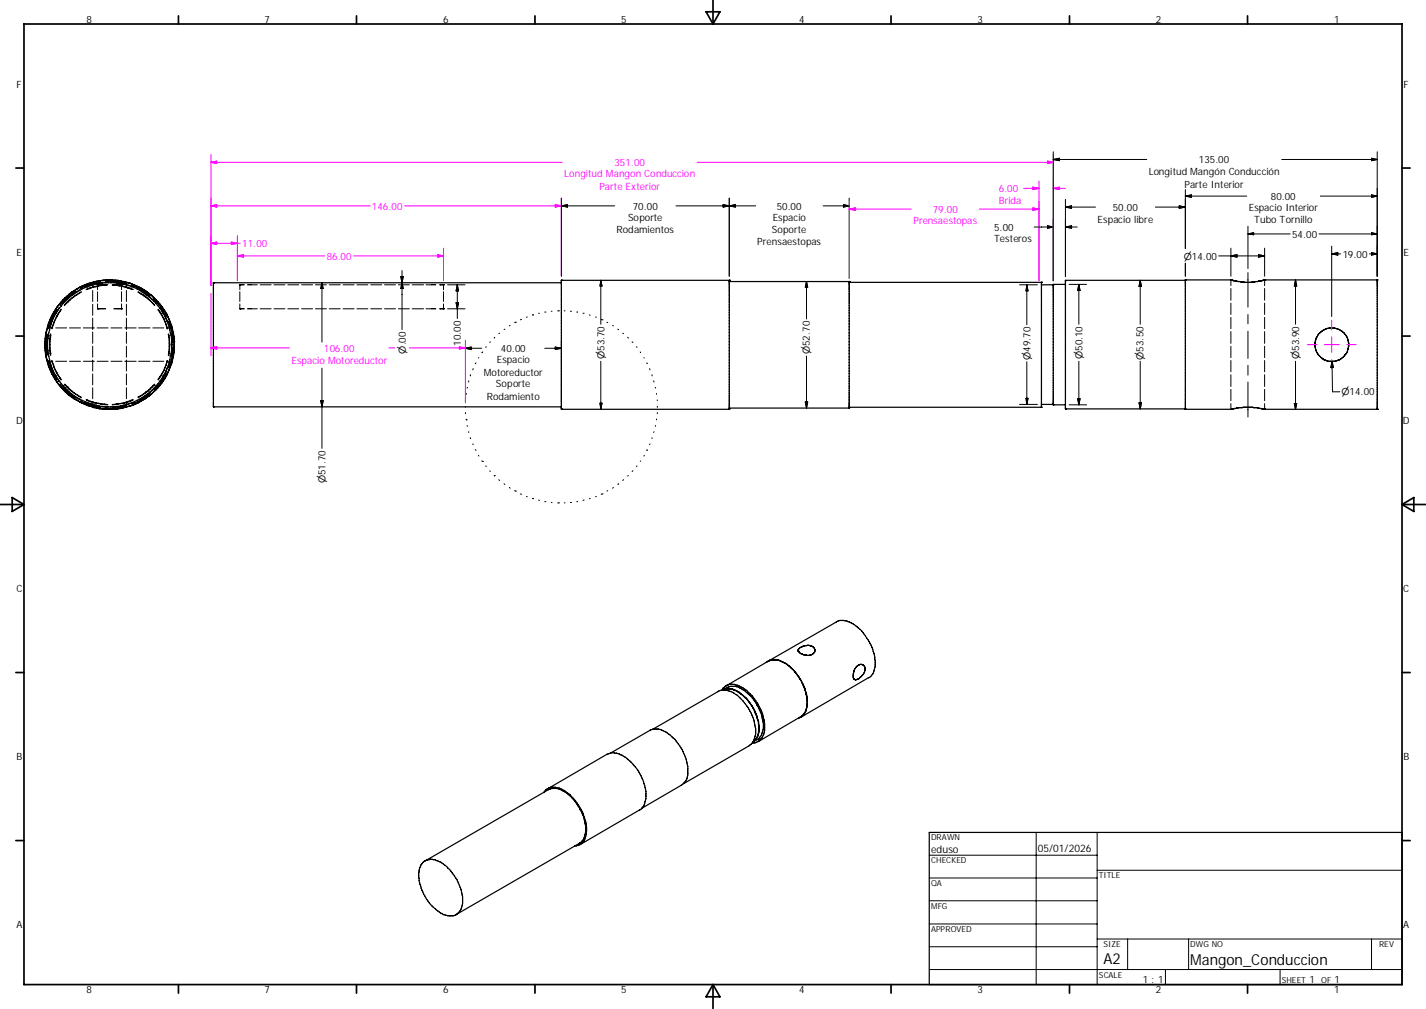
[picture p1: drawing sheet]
<svg xmlns="http://www.w3.org/2000/svg" width="297mm" height="210mm" viewBox="0 0 297 210" stroke-linecap="round" stroke-linejoin="round" font-family="sans-serif">
<g fill="none" stroke="#000" stroke-width=".21">
<path d="M219.4 33.2l1.2-.3v.5zM219.4 31.6v26.8M238.8 33.2h-19.4M246.9 39.5v12.2M285.7 32.9l1.2 .3-1.2 .2zM286.9 33.2h-19.9M286.9 31.6v25.9M16.7 59.9h.1M19.3 58.8v1.1M20.3 59.3h.1M20.3 59.3v1M20.9 58.5l-2.4 .6-1.8 .8"/>
<path d="M20.9 58.8l-1.7 .2-2.4 1M21.6 59.3l-1.2 .1-2.5 .8M22 58.4a12.1 12.1 0 0 1 4.4 .4M22 58.6h1.6l2.7 .4M22.3 59.3h.1M22.3 59.4l-2.9 .4-1.5 .5M22.3 59.3h-2M22.3 58.8h-1l-1.3 .2-2.3 .8M23.4 59.4h.8l1.2 .2 2.3 .7M23.4 59.3h1.9M23.5 58.8h.9l1.3 .2 2.2 .8M24 59.3a11.5 11.5 0 0 1 3.8 .9"/>
<path d="M25.3 59.3h.1M25.3 59.3v1M26.3 58.8v1.1M27.4 59.4l2.2 1.1 1.6 1.1M27.5 59.2a10.1 10.1 0 0 1 3.8 2.3M50 59.3h.1M50 59.3h.7M50 59.3v1M50.7 59.3h.1M51.6 59.3h2M54.2 59.3h2.3M57.1 59.3h2.3"/>
<path d="M59.9 59.3h2.3M62.8 59.3h2.3M65.7 59.3h2.3M67.1 58.8v12.4M67.1 58.8l.2 1.2h-.5zM68.6 59.3h2.3M71.5 59.3h2.2M74.3 59.3h2.3M77.2 59.3h2.3M80.1 59.3h2.3M83 59.3h2.3M83.5 57.6h.5l-.3 1.2z"/>
<path d="M83.7 56.3v12.3M83.7 58.8l.3 1.2h-.5zM85.9 59.3h2.3M88.7 59.3h2.1M91.6 59.3h.1M91.6 59.3h.8M92.4 59.3h.1M92.4 59.3v1M93.2 59.3h3.7M95.2 59.3l.1 7M95.3 59.3l.2 1.2h-.5zM116.9 41.2v16.3"/>
<path d="M116.9 42.8h11.1M116.9 42.8l1.3-.2v.5zM125.1 58.3v9.2M125.1 58.3l.3 1.2h-.4zM140.8 42.8h16.6M150.6 42.6l2.6 .5v-.5l-2.6 .5zM151.9 41.2v16.3M168 58.6v7.8M168 58.6l.2 1.2h-.5zM175.7 42.6l1.2 .2-1.2 .3zM176.9 41.2v16.7M176.9 42.8h-5.5"/>
<path d="M212.3 59.3h3.8M213.9 59.3v8.3M213.9 59.3l.2 1.2h-.4zM215.4 47.2h4M218.2 47l1.2 .2-1.2 .3zM221.9 43.1h6.3M221.9 41.5v16.1M221.9 47.2l1.3-.2v.5zM221.9 43.1l1.3-.3v.5zM222.7 59.2h3.6M224.4 47.2h-2.5M224.7 59.2l.3 1.3h-.5z"/>
<path d="M224.7 59.2v8.3M237.5 58.3l.2 1.3h-.5zM237.5 58.3v9.2M245.6 42.8l1.3 .3-1.3 .2zM246.9 40.8l1.3-.2v.5zM246.9 43.1h-6.3M246.9 54.8v2.7M256.4 58.3v1.1M256.4 51.6v5.9M256.4 53.3l1.2-.3v.5zM259.7 40.8h-12.8M259.9 48.7l1.2-.3v.5z"/>
<path d="M259.9 56.7v7.2M259.9 48.7h8.8M259.9 47.1v8.8M262.1 53l1.3 .3-1.3 .2zM263.4 58.3v1.1M263.4 51.6v5.9M263.4 53.3h-9.6M269.8 58.3l.3 1.2h-.5zM269.8 58.3v9.2M277.4 52.8h1.8M277.4 51.2v14.7M277.4 52.8l1.2-.2v.5z"/>
<path d="M285.7 40.6l1.2 .2-1.2 .3zM285.7 48.4l1.2 .3-1.2 .2zM285.7 52.6l1.2 .2-1.2 .3zM286.9 48.7h-12.2M286.9 40.8h-11.9M286.9 52.8h-1.7M9.7 69.5l-.2 1.6 .2 2.8M9.8 68.2h1.2M9.8 75.2h1.2M9.8 69.5l-.1 1.6 .1 2.8M9.9 75a9.2 9.2 0 0 0 1.7 4l.1 .2M10.1 69.4l-.3 1.7v1.3l.3 1.7"/>
<path d="M10.1 75a11.8 11.8 0 0 0 1.8 4M10.3 75.2a11.6 11.6 0 0 0 2 4.2M10.5 69.5a10.6 10.6 0 0 0-.1 4.1l.1 .3M10.6 69.5v.3a10.6 10.6 0 0 0 0 4.1M10.8 75.1l1 2.5 .9 1.5M10.8 75a11.9 11.9 0 0 0 2 4M11.6 68.2h2.3M11.6 75.2h2.3M11.7 64.3l-1.5 3-.3 1.1M11.9 64.4l-1.1 1.8-.7 2.2M12.3 64.1h.1M12.3 79.4h.1"/>
<path d="M12.3 64.1l-1.3 2.1-.7 2M12.5 63.5h.1M12.5 79.9h.1M12.5 79.9l.5 .5a10.6 10.6 0 0 0 2.7 2.4M12.7 64.3a13.9 13.9 0 0 0-1.9 4.1M12.8 64.4a11.9 11.9 0 0 0-2 4M13.5 79.9l2 1.9 1.4 .8M14.5 68.2h2.3M14.5 75.2h2.3M15.7 60.5l-1.6 1.1-1.7 1.8M15.7 60.6l-1 .7-2.2 2.2M16.7 60.3l-.2 .1a11.3 11.3 0 0 0-3.5 2.8"/>
<path d="M16.9 60.8a10.8 10.8 0 0 0-3.4 2.8M16.9 60.7l-.5 .3a9.2 9.2 0 0 0-3 2.5M17.4 68.2h2.2M17.4 75.2h2.2M19.3 60.5v2.2M19.3 63.3v2.3M19.3 66.2v2.4M19.3 69.1v2.4M19.3 72.1v2.2M19.3 74.9v2.3M19.3 77.8v2.3M20.2 68.2h2.3"/>
<path d="M20.2 75.2h2.3M20.3 64.3h.1M20.3 64.3h1.7M20.3 60.7v2M20.3 63.2v1.1M23.1 68.2h2.3M23.1 75.2h2.3M23.7 64.3h1.6M25.3 64.3h.1M25.3 60.7v2M25.3 63.2v1.1M26 68.2h2.4"/>
<path d="M26 75.2h2.4M26.3 60.5v2.2M26.3 63.3v2.3M26.3 66.2v2.4M26.3 69.1v2.4M26.3 72.1v2.2M26.3 74.9v2.3M26.3 77.8v2.3M28.7 60.8l1.7 1.1 1.8 1.7M28.8 60.7l.5 .3a8.3 8.3 0 0 1 3 2.5M28.9 68.2h2.3M28.9 75.2h2.3"/>
<path d="M29 60.3l1.7 1.1 2 1.8M31.8 68.2h2.3M31.8 75.2h2.3M32.1 62.3v.1a11.5 11.5 0 0 1 2.5 3.5M32.2 79.9l-1.3 1.3-2.2 1.4M32.2 62.1l1.9 2.4 .7 1.3M32.9 64.4l1.3 2.2 .6 1.8M32.9 64.3a9.6 9.6 0 0 1 2 4.1M33.4 64.1h.1M33.4 79.4h.1M33.4 64.1l1.2 2.1 .8 2M34.6 77.6l-1.2 2.1-1.3 1.4"/>
<path d="M34.7 68.2h1.1M34.7 75.2h1.1M34.8 68.4h.1M34.8 75v.1a10.8 10.8 0 0 1-1.9 3.9M34.8 77.6l-.7 1.4-1.9 2.3M34.9 75.1a10 10 0 0 1-2 4M35.1 73.9h.1M35.1 69.5v.1a11.5 11.5 0 0 1 0 4.3M35.1 66.9l.6 2 .3 2.3M35.1 69.5a9.7 9.7 0 0 1 0 4.4M35.2 66.8l.8 2.4 .2 1.9M35.4 75.2a12.3 12.3 0 0 1-2 4.2"/>
<path d="M35.6 69.4a10.8 10.8 0 0 1 0 4.7M36 72.3l-.3 2.3-.6 1.9M36.2 71.1h.1M36.2 72.3l-.2 2-.8 2.3M50 64.3h.1M50 64.3h.7M50 60.7v2M50 63.2v1.1M50.7 64.3h.1M51.6 64.3h2M54.2 64.3h2.3M57.1 64.3h2.3"/>
<path d="M59.9 64.3h2.3M62.8 64.3h2.3M65.7 64.3h2.3M67.1 76.6v16.7M68.6 64.3h2.3M71.5 64.3h2.2M74.3 64.3h2.3M77.2 64.3h2.3M80.1 64.3h2.3M83 64.3h2.3M85.9 64.3h2.3M88.7 64.3h2.1"/>
<path d="M91.6 64.3h.1M91.6 64.3h.8M92.4 64.3h.1M92.4 60.7v2M92.4 63.2v1.1M93.2 64.3h3.7M95 63h.5l-.3 1.3zM96.9 72.5h3.4M96.9 70.9v12.9M96.9 72.5l1.2-.3v.5zM97.6 79.2v.3M98 78v.2"/>
<path d="M98.6 76.7l-.1 .3M99.1 75.5l-.1 .2M99.7 74.4v.1M100.5 73.2l-.2 .2M101.3 72.1l-.1 .2M102.1 71.1l-.1 .2M103 70.2v.2M104.1 69.3l-.2 .1M105.2 68.5l-.2 .1M106.3 67.7l-.2 .1M107.4 67.1h.1M107.4 67.1h-.2"/>
<path d="M108.6 66.5h-.2M109.8 66h-.2M110.9 65.5h.1M110.9 65.5h.2M112.2 65.2h.2M113.5 64.9h.2M114.8 64.8h.2M115.7 72.2l1.2 .3-1.2 .2zM116.2 64.7h.1M116.3 64.7h.1M116.9 70.9v12.9M116.9 72.5h-3.4"/>
<path d="M117.5 64.7h.2M118.8 64.8h.2M120.1 64.9h.2M121.4 65.2h.3M122.8 65.5l.1 .1M124 66h.2M125.1 75.2v10M125.2 66.5h.2M125.4 66.5h.1M126.4 67.1h.2M127.6 67.7l.2 .1M128.7 68.5l.2 .1"/>
<path d="M129.7 69.3l.2 .1M130.7 70.2l.2 .2M131.7 71.1l.1 .2M132.6 72.1l.1 .2M133.3 73.2l.1 .2M134.1 74.4l.1 .1M134.7 75.5l.1 .2M135.3 76.7l.1 .3M135.8 78v.2M136.1 79.2l.1 .3M168 74.1v10.8M213.9 75.3v8.9"/>
<path d="M224.7 75.2v9M237.5 75.2v9.9M256.4 60v2.5M256.4 63.1v2.3M256.4 66v2.4M256.4 69v2.5M256.4 72.1v2.3M256.4 75v2.4M256.4 78v2.4M259.9 65.4v2M259.9 68.9v5.7M259.9 76v2.1"/>
<path d="M259.9 79.5v7.3M263.4 60v2.5M263.4 63.1v2.3M263.4 66v2.4M263.4 69v2.5M263.4 72.1v2.3M263.4 75v2.4M263.4 78v2.4M269.8 75.2v10M277.5 75.2v6.3h1.6M277.5 75.2l.2 1.3h-.5zM12.4 80l.7 .9 2.6 2.2"/>
<path d="M13 80.3a13.5 13.5 0 0 0 3.7 2.9M13.4 80l1.5 1.4 2 1.4M16.7 83.6h.1M16.7 83.6l2.3 1 1.9 .3M16.8 83.4l1.8 .8 2.3 .6M17.7 83.7a16.7 16.7 0 0 0 4.6 1.1M17.9 83.1l2.1 .7 2.3 .4M17.9 83.2a8 8 0 0 0 4.4 1M19.3 80.7v2.3M19.3 83.6v1.2M22.3 84.2h.1M26.3 84.4a10.6 10.6 0 0 1-4.3 .4"/>
<path d="M26.3 80.7v2.3M26.3 83.6v1.2M26.4 84.6l-.4 .2a12.1 12.1 0 0 1-4 .3M27.7 83.1l-.5 .2a9.3 9.3 0 0 1-3.8 .9M27.8 83.2a13.3 13.3 0 0 1-4.4 1M27.9 83.7l-1.7 .6-2.7 .5M31.2 81.9a10.9 10.9 0 0 1-3.8 2.2M31.3 82l-1.8 1.3-2 .9M32.1 81.1h.1M32.3 80l-1.5 1.4-2 1.4M32.7 80.3a13.1 13.1 0 0 1-3.7 2.9M66.8 83.4h.5l-.2 1.3z"/>
<path d="M96.9 84.6v.2M96.9 85.9v.2M97.1 87.4h.1M97.1 81.9v.1M97.1 87.2v.2M97.3 88.6l.1 .1M97.4 80.6l-.1 .2M97.6 89.8v.2M98 91.1v.2M98.5 92.4l.1 .1M99 93.6l.1 .1M99.7 94.7v.2"/>
<path d="M100.3 95.9l.2 .1M100.5 96h.1M101.2 96.9l.1 .2M102 98l.1 .1M103 99h.1M103 99v.1M103.9 99.8l.2 .2M125 83.9h.4l-.3 1.3zM129.9 99.8l-.2 .2M130.9 99l-.2 .1M131.8 98l-.1 .1M132.7 96.9l-.1 .2"/>
<path d="M133.4 95.9l-.1 .1M134.2 94.7l-.1 .2M134.8 93.6l-.1 .1M135.4 92.4l-.1 .1M135.8 91.1v.2M136.2 89.8l-.1 .2M136.5 80.6l.1 .2M136.6 88.6l-.1 .1M136.7 81.9v.1M136.7 87.2v.2M136.9 83.2v.2M136.9 84.6v.2"/>
<path d="M136.9 85.9v.2M167.7 83.7h.5l-.2 1.2zM212.3 84.2h3.8M213.7 82.9h.4l-.2 1.3zM222.7 84.2h3.6M224.5 83h.5l-.3 1.2zM237.2 83.8h.5l-.2 1.3zM256.4 81v2.4M256.4 84v1.2M263.4 81v2.4M263.4 84v1.2M269.6 84h.5l-.3 1.2z"/>
<path d="M105 100.7l.2 .1M106.1 101.4l.2 .2M107.2 102.1l.2 .1M107.4 102.2h.1M108.4 102.8l.2 .1M109.6 103.3l.2 .1M110.9 103.7h.1M110.9 103.7l.2 .1M112.2 104.1h.2M113.5 104.4h.2M114.8 104.6h.2M116.2 104.6h.1"/>
<path d="M116.3 104.6h.1M117.5 104.6h.2M118.8 104.6h.2M120.1 104.4h.2M121.7 104.1h-.3M122.9 103.7l-.1 .1M124.2 103.3l-.2 .1M125.4 102.8h.1M125.4 102.8l-.2 .1M126.6 102.1l-.2 .1M127.8 101.4l-.2 .2M128.9 100.7l-.2 .1"/>
<path d="M193.5 178h35M215.8 173.2v31.7M228.5 173.2v31.7M193.5 182.7h35M193.5 187.5h35M193.5 192.3h35M193.5 197h35M228.5 195.4h63.5M228.5 181.1h63.5M234.9 195.4v6.4M247.6 195.4v6.4M285.7 195.4v6.4"/>
<path d="M193.5 201.8h98.5M242.7 201.8v3.1M266.6 201.8v3.1"/>
</g>
<g fill="none" stroke="#000" stroke-width=".25">
<path d="M19 58.8l-.7 .2a13.9 13.9 0 0 0-6.8 5.5M20.9 58.4l-1.3 .3M21.4 58.3h2.6M24.1 58.3l3.2 .7M28.4 59.5a13.1 13.1 0 0 1 6.4 6M44.5 58.8h.1M44.5 58.8h72.4M44.5 58.8v25.9M116.9 58.3h.1M116.9 58.3h35M116.9 58.3v26.9h35v-26.9M151.9 58.3h.1"/>
<path d="M151.9 58.6h25M176.9 58.6h.1M176.9 58.8h40M176.9 58.6v26.3h-25M216.9 58.8h.1M216.9 58.8v26M216.9 59.3h2.5M219.4 59.3h.1M221.9 58.4h.1M221.9 59.2h-2.5v25M246.9 58.3h.1M246.9 58.3h-25v26.8"/>
<path d="M246.9 58.3v26.9M256.4 58.3h.1M256.5 58.3h.1M256.6 58.3h.1M263.1 58.3h.1M263.3 58.3h.1M263.3 58.3l-2.7 .5-2.2-.1-1.9-.4h-9.6M263.3 58.3h23.6M263.4 58.3h.1M286.9 58.3h.1M286.9 58.3v26.9M9.4 72.4l.3 1.9 .6 2.4"/>
<path d="M10.6 77.3l.3 .6a9.5 9.5 0 0 0 2.1 3M11.2 65a13.6 13.6 0 0 0-1.8 8l.1 .7a12.7 12.7 0 0 0 2 5.3M11.2 65a14.5 14.5 0 0 0-1.8 6.1M11.9 79.5a14.1 14.1 0 0 0 3.6 3.6 13.5 13.5 0 0 0 16.2-1.2M14 61.6a11 11 0 0 0-2.8 3.4M14.1 61.6a14.8 14.8 0 0 1 7.5-3.3 13.1 13.1 0 0 1 7.3 1.4 13.7 13.7 0 0 1 7.3 9.8v3.8a13.1 13.1 0 0 1-3.3 7.5l-1 .8M34.8 77.9a15.7 15.7 0 0 1-3.3 4.1M35.3 66.7l.6 1.9 .3 1.8M36.2 70.8v1.8M36.2 73l-.3 1.9-.6 1.8M274.6 69.6l1.2-1 1.1-.4h1l1.3 .5a3.7 3.7 0 0 1 1.7 2.7 3.5 3.5 0 0 1-2 3.5l-.9 .3h-1.3l-.9-.3a4.5 4.5 0 0 1-1.7-2l-.2-1.7 .2-.7zM13.1 81a13.7 13.7 0 0 0 18.1 1.3"/>
<path d="M44.5 84.7h.1M44.5 84.7h72.4M116.9 85.1h.1M151.9 85.1h.1M176.9 84.8h.1M176.9 84.8h40M216.9 84.8h.1M216.9 84.2h2.5M219.4 84.2h.1M219.4 84.2h2.5M221.9 85.1h.1M221.9 85.1h25"/>
<path d="M246.9 85.2h.1M246.9 85.2h9.7l2.3-.4h3l1.2 .4h23.8M256.4 85.2h.1M256.5 85.2h.1M263.3 85.2h.1M263.4 85.2h.1M286.9 85.2h.1M160 137.6l.3-.2a2.61 2.61 0 0 1 2.3 .2l.2 .1M160 137.6l-.4 .2M160 137.6l14.2-8.1a2.99 2.99 0 0 1 2.8 0 10.3 10.3 0 0 1 5.3 9.1 2.62 2.62 0 0 1-1.5 2.5l-14 8.2M160 137.6l-8.8 5.1M161.6 137.3l-.6-.1-1 .4"/>
<path d="M161.9 137.3l.9 .4M162.8 137.7l1.3 .7M164.1 138.4l.9 .8M164.1 138.4a10.2 10.2 0 0 1 4 6.9M165.6 139.9l.5 .6M166.3 135.6h.1M166.3 135.1a2.73 2.73 0 0 1 2.2-.8 1.27 1.27 0 0 1 1.3 1.2 1.91 1.91 0 0 1-2.8 .6l-.3-.1-.5-.5zM178.4 138.7a1.16 1.16 0 0 1 1.7 0 2.13 2.13 0 0 1-.9 2.2l-.4 .4a.72 .72 0 0 1-1-.1l-.1-1 .2-.7zM127.2 156.7l8.2-4.7a3.9 3.9 0 0 1 4.2 1 10 10 0 0 1 3.5 5.7 5.7 5.7 0 0 1 0 3.3 2.82 2.82 0 0 1-1.2 1.4l-8.1 4.7M150.4 143.6a2.38 2.38 0 0 1 1.7-1.2 5.8 5.8 0 0 1 4.2 2 9.7 9.7 0 0 1 2.8 8.3l-.1 .3a2.57 2.57 0 0 1-1.5 1.5l-.8 .1M151.4 143.3l-.8 .3M151.9 143.3a5.4 5.4 0 0 1 3.5 2 9.1 9.1 0 0 1 2.4 4.5l.3 1.3"/>
<path d="M152.4 143.4a3.6 3.6 0 0 0-2.4 .3l-14.1 8.1M152.5 143.4a8.5 8.5 0 0 1 5.2 6.2l.3 .8M157.6 153.5v.3l-.8 .6a2.78 2.78 0 0 0 1.6-1.2 5.5 5.5 0 0 0 0-4.9 8.4 8.4 0 0 0-5.2-5.5h-1.1l-1.6 .8a5.3 5.3 0 0 1 3.1 1.1 10 10 0 0 1 3.7 8.4l-.2 .6a2.42 2.42 0 0 1-1.1 1.5l-13.6 7.9M158 150.5a3.5 3.5 0 0 1-1.1 3.8M158.1 151.8l-.4 1.5M166.8 149.3l-.4 .1M167 142.1a11.1 11.1 0 0 1 1.1 4.6 3.2 3.2 0 0 1-1.3 2.6M167.8 148l-.7 .9-9.2 5.4M168.1 146.4v.7M88.1 179.5a2.82 2.82 0 0 1 3.4-.2l1.5 1a10.5 10.5 0 0 1 3.4 7.7 2.65 2.65 0 0 1-4 2.3 9.9 9.9 0 0 1-4.9-6.3 5.3 5.3 0 0 1 .6-4.5zM88.6 179.2l25.6-14.9a3.2 3.2 0 0 1 2.7 .1 9.9 9.9 0 0 1 5.1 8.7 2.5 2.5 0 0 1-1.2 2.2l-25.8 15M114 164.2a3.3 3.3 0 0 1 3.5 .3 9.9 9.9 0 0 1 4.6 9.2 2.41 2.41 0 0 1-2.4 2.3"/>
<path d="M114 164.2l-.2 .1-.5 .5M114 164.2l12.4-7.2a3.8 3.8 0 0 1 2.5-.1 10.2 10.2 0 0 1 5.6 7.8v1.5a2.85 2.85 0 0 1-1.3 2.4l-12.4 7.2M193.5 173.2h98.5v31.7h-98.5z"/>
<circle cx="22.8" cy="71.7" r="12.9"/>
</g>
<g fill="none" stroke="#000" stroke-width=".36">
<path d="M5 5h287v199.9h-287zM37.2 3.3v1.7M74.3 3.3v1.7M111.4 3.3v1.7M147.1 2.5h2.8l-1.4 2.5zM148.5 0v5M185.6 3.3v1.7M222.8 3.3v1.7M259.8 3.3v1.7M3.3 35h1.7M292 35h1.7M3.3 69.9h1.7"/>
<path d="M292 69.9h1.7M0 105h5M2.5 103.5l2.5 1.5-2.5 1.4zM292 105l2.5-1.5v2.9zM292 105h5M3.3 140h1.7M292 140h1.7M3.3 174.9h1.7M292 174.9h1.7M37.2 204.9v1.8M74.3 204.9v1.8M111.4 204.9v1.8"/>
<path d="M148.5 204.9l1.4 2.5h-2.8zM148.5 204.9v5M185.6 204.9v1.8M222.8 204.9v1.8M259.8 204.9v1.8"/>
</g>
<g fill="none" stroke="#f0f" stroke-width=".21">
<path d="M43.9 33.8l1.2-.3v.5zM43.9 32.2v27.2M117.1 33.8h-73.2M145.2 33.8h74.2M215.1 38.9l1.3 .3-1.3 .3zM216.4 39.2h-3.2M216.4 37.7v20.7M218.2 33.5l1.2 .3-1.2 .2zM219.4 39.2l1.2-.3v.6zM219.4 32.2v26.2M221.9 39.2h-2.5M43.9 42.8l1.2-.2v.5z"/>
<path d="M43.9 50.6l1.2-.2v.5zM48.2 50.4l1.2 .2-1.2 .3zM49.4 53.3l1.3-.3v.5zM49.4 49v9.4M50 50.6h-6.1M67.6 53.3h-18.2M73.7 53.3h18.7M77.1 42.8h-33.2M84.2 42.8h32.7M91.2 53l1.2 .3-1.2 .2zM92.4 51.6v6.8M115.7 42.6l1.2 .2-1.2 .3z"/>
<path d="M116.9 41.2v16.3M176.9 43.5l1.2-.2v.5zM176.9 41.9v16M189.8 43.5h-12.9M204 43.5h12.4M215.1 43.3l1.3 .2-1.3 .3zM43.9 72.4l1.2-.3v.5zM43.9 61v13M60.3 72.4h-16.4M81 72.4h1.2M85.3 72.4h11.6M95.7 72.4v.2l1.2-.2"/>
<path d="M96.4 72.3l.5 .1M96.9 70.8v13M272.3 71.7h2M275.8 71.7h3.2M277.4 66.6v2.1M277.4 70.1v3.2M277.4 74.8v2M280.5 71.7h1.9"/>
</g>
<g fill="#f0f" stroke="#f0f" stroke-width=".21">
<path d="M91.2 53l1.2 .3-1.2 .2z" fill-rule="evenodd"/>
<path d="M49.4 53.3l1.3-.3v.5z" fill-rule="evenodd"/>
<path d="M48.2 50.4l1.2 .2-1.2 .3z" fill-rule="evenodd"/>
<path d="M43.9 50.6l1.2-.2v.5z" fill-rule="evenodd"/>
<path d="M115.7 42.6l1.2 .2-1.2 .3z" fill-rule="evenodd"/>
<path d="M43.9 42.8l1.2-.2v.5z" fill-rule="evenodd"/>
<path d="M176.9 43.5l1.2-.2v.5z" fill-rule="evenodd"/>
<path d="M215.1 43.3l1.3 .2-1.3 .3z" fill-rule="evenodd"/>
<path d="M219.4 39.2l1.2-.3v.6z" fill-rule="evenodd"/>
<path d="M215.1 38.9l1.3 .3-1.3 .3z" fill-rule="evenodd"/>
<path d="M218.2 33.5l1.2 .3-1.2 .2z" fill-rule="evenodd"/>
<path d="M43.9 33.8l1.2-.3v.5z" fill-rule="evenodd"/>
<path d="M95.7 72.1l1.2 .3-1.2 .2z" fill-rule="evenodd"/>
<path d="M43.9 72.4l1.2-.3v.5z" fill-rule="evenodd"/>
</g>
<g fill="#000" stroke="#000" stroke-width=".21">
<path d="M219.4 33.2l1.2-.3v.5z" fill-rule="evenodd"/>
<path d="M285.7 32.9l1.2 .3-1.2 .2z" fill-rule="evenodd"/>
<path d="M83.5 57.6h.5l-.3 1.2z" fill-rule="evenodd"/>
<path d="M116.9 42.8l1.3-.2v.5z" fill-rule="evenodd"/>
<path d="M125.1 58.3l.3 1.2h-.4z" fill-rule="evenodd"/>
<path d="M150.6 42.6l1.3 .2-1.3 .3z" fill-rule="evenodd"/>
<path d="M151.9 42.8l1.3-.2v.5z" fill-rule="evenodd"/>
<path d="M168 58.6l.2 1.2h-.5z" fill-rule="evenodd"/>
<path d="M175.7 42.6l1.2 .2-1.2 .3z" fill-rule="evenodd"/>
<path d="M218.2 47l1.2 .2-1.2 .3z" fill-rule="evenodd"/>
<path d="M221.9 47.2l1.3-.2v.5z" fill-rule="evenodd"/>
<path d="M221.9 43.1l1.3-.3v.5z" fill-rule="evenodd"/>
<path d="M237.5 58.3l.2 1.3h-.5z" fill-rule="evenodd"/>
<path d="M245.6 42.8l1.3 .3-1.3 .2z" fill-rule="evenodd"/>
<path d="M246.9 40.8l1.3-.2v.5z" fill-rule="evenodd"/>
<path d="M256.4 53.3l1.2-.3v.5z" fill-rule="evenodd"/>
<path d="M259.9 48.7l1.2-.3v.5z" fill-rule="evenodd"/>
<path d="M262.1 53l1.3 .3-1.3 .2z" fill-rule="evenodd"/>
<path d="M269.8 58.3l.3 1.2h-.5z" fill-rule="evenodd"/>
<path d="M277.4 52.8l1.2-.2v.5z" fill-rule="evenodd"/>
<path d="M285.7 40.6l1.2 .2-1.2 .3z" fill-rule="evenodd"/>
<path d="M285.7 48.4l1.2 .3-1.2 .2z" fill-rule="evenodd"/>
<path d="M285.7 52.6l1.2 .2-1.2 .3z" fill-rule="evenodd"/>
<path d="M67.1 58.8l.2 1.2h-.5z" fill-rule="evenodd"/>
<path d="M83.7 58.8l.3 1.2h-.5z" fill-rule="evenodd"/>
<path d="M95 63h.5l-.3 1.3z" fill-rule="evenodd"/>
<path d="M95.3 59.3l.2 1.2h-.5z" fill-rule="evenodd"/>
<path d="M96.9 72.5l1.2-.3v.5z" fill-rule="evenodd"/>
<path d="M115.7 72.2l1.2 .3-1.2 .2z" fill-rule="evenodd"/>
<path d="M213.9 59.3l.2 1.2h-.4z" fill-rule="evenodd"/>
<path d="M224.7 59.2l.3 1.3h-.5z" fill-rule="evenodd"/>
<path d="M277.5 75.2l.2 1.3h-.5z" fill-rule="evenodd"/>
<path d="M66.8 83.4h.5l-.2 1.3z" fill-rule="evenodd"/>
<path d="M125 83.9h.4l-.3 1.3z" fill-rule="evenodd"/>
<path d="M167.7 83.7h.5l-.2 1.2z" fill-rule="evenodd"/>
<path d="M213.7 82.9h.4l-.2 1.3z" fill-rule="evenodd"/>
<path d="M224.5 83h.5l-.3 1.2z" fill-rule="evenodd"/>
<path d="M237.2 83.8h.5l-.2 1.3z" fill-rule="evenodd"/>
<path d="M269.6 84h.5l-.3 1.2z" fill-rule="evenodd"/>
</g>
<g font-size="3.1">
<text x="229.9" y="200.7">A2</text>
<text x="247.9" y="200.7">Mangon_Conduccion</text>
</g>
<g font-size="2.2">
<text x="194" y="177.5">eduso</text>
<text x="216.2" y="177.2">05/01/2026</text>
</g>
<g font-size="2.1">
<text x="18" y="4.8">8</text>
<text x="55.1" y="4.8">7</text>
<text x="92.3" y="4.8">6</text>
<text x="129.4" y="4.8">5</text>
<text x="166.5" y="4.8">4</text>
<text x="203.6" y="4.8">3</text>
<text x="240.7" y="4.8">2</text>
<text x="277.9" y="4.8">1</text>
<text x="3.5" y="18.3">F</text>
<text x="292.4" y="18.3">F</text>
<text x="249.7" y="34">135.00</text>
<text x="239.3" y="36.5">Longitud Mangón Conducción</text>
<text x="246.7" y="39">Parte Interior</text>
<text x="264.7" y="41.6">80.00</text>
<text x="130.8" y="46">Soporte</text>
<text x="131.8" y="43.6">70.00</text>
<text x="161" y="46">Espacio</text>
<text x="161.8" y="43.6">50.00</text>
<text x="228.6" y="46.3">Espacio libre</text>
<text x="231.8" y="43.9">50.00</text>
<text x="260.1" y="43.9">Espacio Interior</text>
<text x="261.2" y="46.5">Tubo Tornillo</text>
<text x="3.5" y="53.3">E</text>
<text x="128.4" y="48.5">Rodamientos</text>
<text x="157.7" y="51">Prensaestopas</text>
<text x="160.8" y="48.4">Soporte</text>
<text x="207.1" y="48.1">5.00</text>
<text x="207.1" y="50.4">Testeros</text>
<text x="269.2" y="49.4">54.00</text>
<text x="279.7" y="53.6">19.00</text>
<text x="292.4" y="53.3">E</text>
<text x="96" y="72" transform="rotate(-90 96 72)">10.00</text>
<text x="103.5" y="75.6">Espacio</text>
<text x="104.3" y="73.2">40.00</text>
<text x="100.8" y="78.1">Motoreductor</text>
<text x="101.4" y="83.1">Rodamiento</text>
<text x="103.3" y="80.6">Soporte</text>
<text x="3.4" y="88.2">D</text>
<text x="292.2" y="88.2">D</text>
<text x="3.5" y="123.2">C</text>
<text x="292.3" y="123.2">C</text>
<text x="3.5" y="158.2">B</text>
<text x="292.4" y="158.2">B</text>
<text x="3.5" y="193.2">A</text>
<text x="292.3" y="193.2">A</text>
<text x="18" y="206.7">8</text>
<text x="55.1" y="206.7">7</text>
<text x="92.3" y="206.7">6</text>
<text x="129.4" y="206.7">5</text>
<text x="166.5" y="206.7">4</text>
<text x="203.6" y="206.7">3</text>
<text x="238" y="204.6">1 : 1</text>
<text x="240.7" y="206.7">2</text>
<text x="272.7" y="204.6">1</text>
<text x="277.9" y="206.7">1</text>
<text x="278" y="204.6">1</text>
</g>
<g font-size="2.1" fill="#f0f">
<text x="128" y="34.5">351.00</text>
<text x="117.5" y="36.9">Longitud Mangon Conduccion</text>
<text x="124.9" y="39.5">Parte Exterior</text>
<text x="208" y="40">6.00</text>
<text x="77.5" y="43.6">146.00</text>
<text x="190.2" y="46.6">Prensaestopas</text>
<text x="194.3" y="44.3">79.00</text>
<text x="208" y="42.4">Brida</text>
<text x="50.5" y="51.4">11.00</text>
<text x="68.1" y="54">86.00</text>
<text x="60.7" y="75.8">Espacio Motoreductor</text>
<text x="67.5" y="73.2">106.00</text>
</g>
<g font-size="2">
<text x="246.5" y="54">⌀14.00</text>
<text x="84.5" y="73.7" transform="rotate(-90 84.5 73.7)">⌀.00</text>
<text x="125.9" y="74.8" transform="rotate(-90 125.9 74.8)">⌀53.70</text>
<text x="168.7" y="73.7" transform="rotate(-90 168.7 73.7)">⌀52.70</text>
<text x="214.6" y="74.8" transform="rotate(-90 214.6 74.8)">⌀49.70</text>
<text x="225.5" y="74.8" transform="rotate(-90 225.5 74.8)">⌀50.10</text>
<text x="238.2" y="74.8" transform="rotate(-90 238.2 74.8)">⌀53.50</text>
<text x="270.6" y="74.8" transform="rotate(-90 270.6 74.8)">⌀53.90</text>
<text x="279.4" y="82.3">⌀14.00</text>
<text x="67.8" y="100.6" transform="rotate(-90 67.8 100.6)">⌀51.70</text>
</g>
<g font-size="1.7">
<text x="194" y="174.8">DRAWN</text>
<text x="194" y="179.6">CHECKED</text>
<text x="194" y="184.4">QA</text>
<text x="228.9" y="182.7">TITLE</text>
<text x="194" y="189.1">MFG</text>
<text x="194" y="193.9">APPROVED</text>
<text x="229.9" y="197.1">SIZE</text>
<text x="247.9" y="197.1">DWG NO</text>
<text x="287.3" y="197">REV</text>
<text x="228.9" y="203.5">SCALE</text>
<text x="267" y="204.6">SHEET</text>
<text x="275.2" y="204.6">OF</text>
</g>
</svg>
